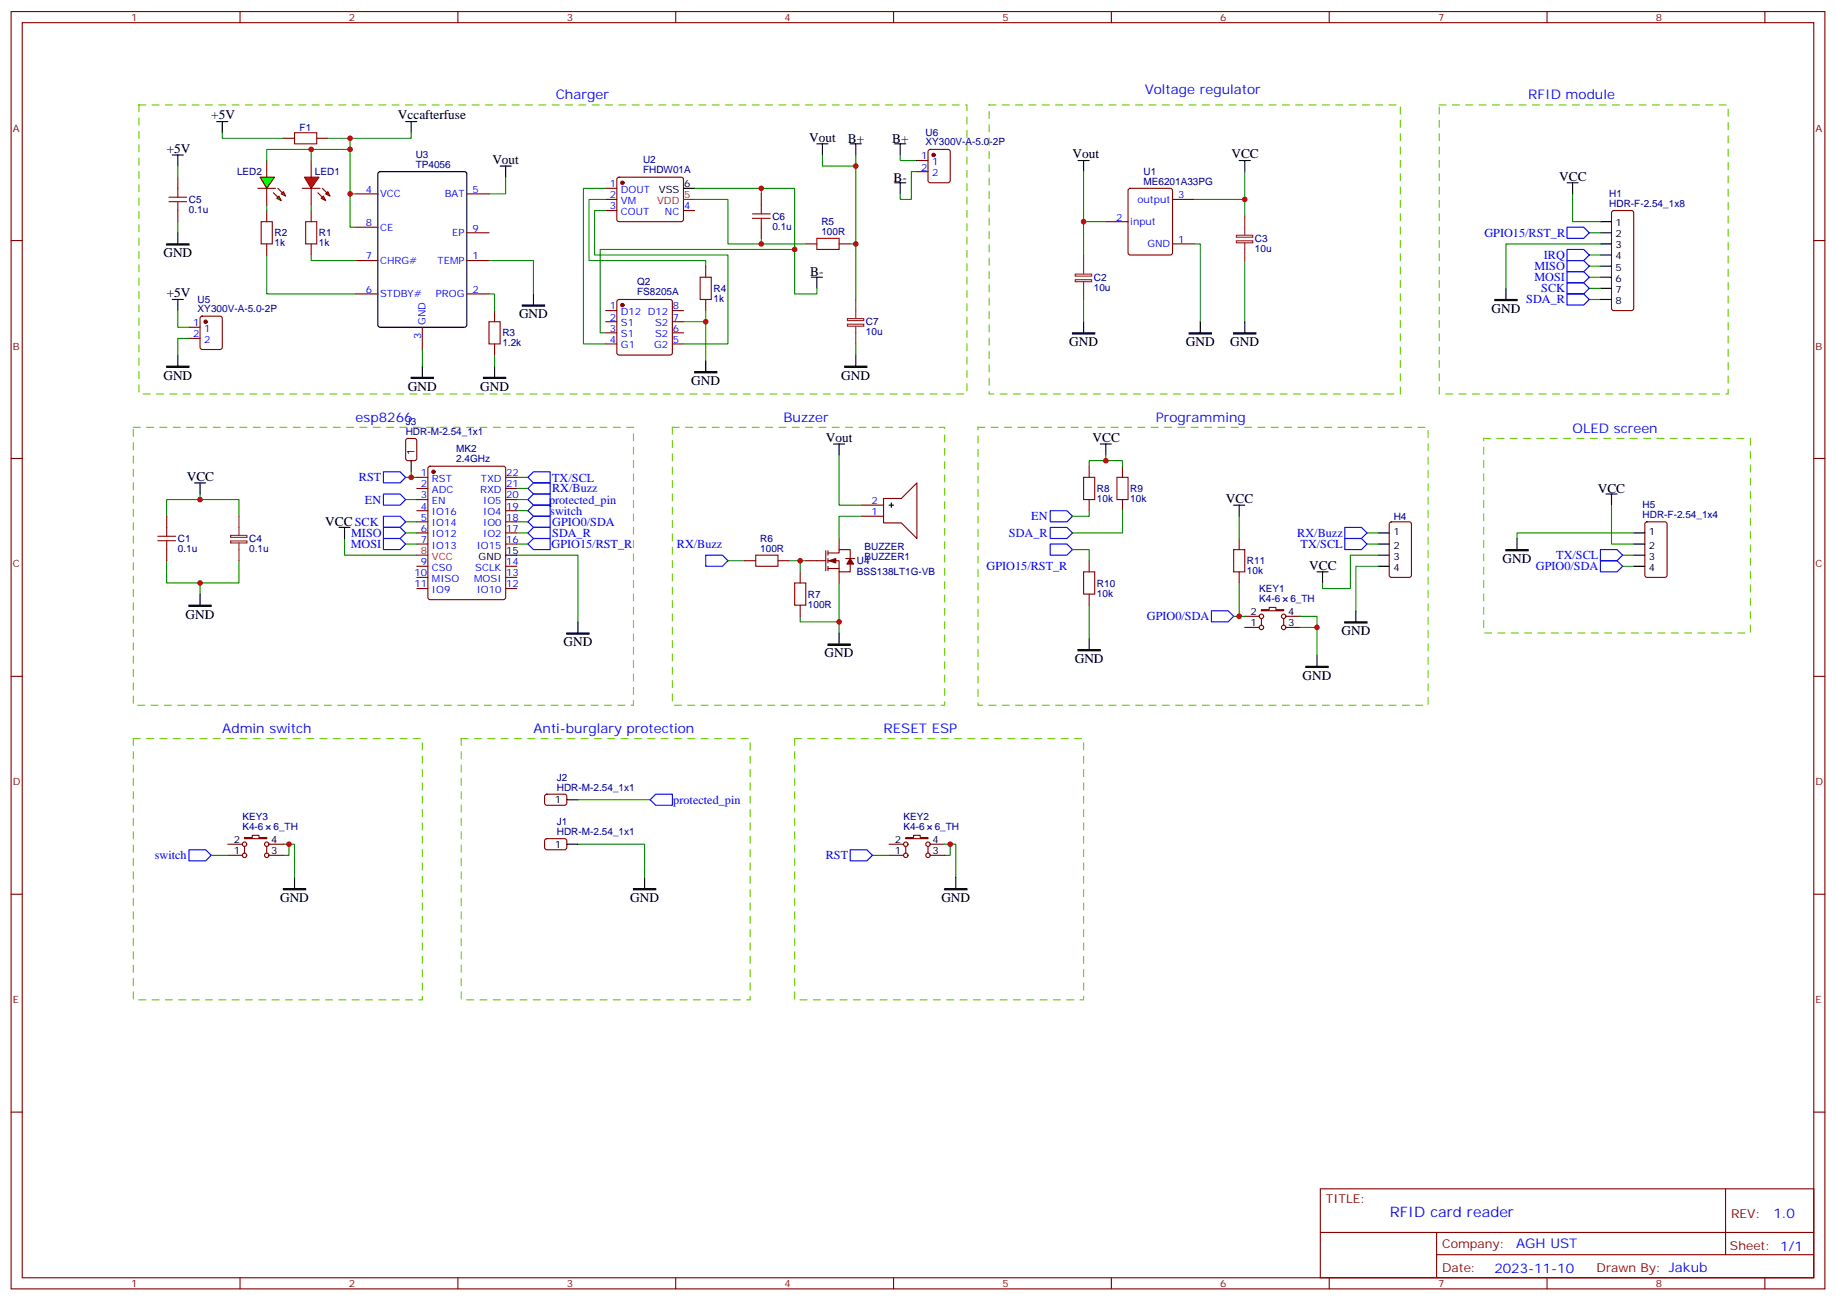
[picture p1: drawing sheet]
<svg xmlns="http://www.w3.org/2000/svg" width="583mm" height="413mm" viewBox="0 0 583 413" stroke-linecap="round" stroke-linejoin="round" font-family="sans-serif">
<g fill="none" stroke="#870000" stroke-width=".35">
<path d="M3.5 3.7h575.8v405.3h-575.8zM7.1 7.2h568.6v398.3h-568.6zM76.2 3.7v3.5M145.3 3.7v3.5M214.5 3.7v3.5M283.6 3.7v3.5M352.8 3.7v3.5M421.9 3.7v3.5M491.1 3.7v3.5M560.2 3.7v3.5M192.3 59.8h3.5M196 56.4l.5-.2 20 .1 .5 .6-.1 13-.6 .4h-20.1l-.4-.7v-12.7z"/>
<path d="M358.3 60l.5-.2h12.7l.6 .4 .1 20-.5 .7h-12.9l-.7-.4v-20zM3.5 76.3h3.6M112.9 61.5h7M112.9 72.1h7M148.2 61.5h7M148.2 73.9h7M192.3 63.3h3.5M192.3 66.8h3.5M217 66.8h3.5M351 70.3h7.1M372.2 77.4h7M372.2 63.3h7"/>
<path d="M511.8 67l.4-.2h5.7l.5 .2 .2 .5v30.4l-.3 .5-.4 .2h-5.7l-.5-.3-.2-.4v-30.4zM575.7 76.3h3.6M112.9 82.7h7M112.9 93.3h7M148.2 82.7h7M148.2 93.3h7M192.3 98.6h3.5M196 95.2l.5-.2h16.2l.5 .2 .2 .5v16.3l-.2 .5-.5 .2h-16.2l-.5-.3-.2-.4v-16.3zM213.4 98.6h3.6M134.1 103.9v7M192.3 102.1h3.5M192.3 105.6h3.5"/>
<path d="M192.3 109.1h3.5M213.4 102.1h3.6M213.4 105.6h3.6M213.4 109.1h3.6M3.5 145.5h3.6M575.7 145.5h3.6M52.9 163.8v3.6M52.9 174.4v3.5M3.5 214.6h3.6M575.7 214.6h3.6M3.5 283.8h3.6M575.7 283.8h3.6"/>
<path d="M3.5 352.9h3.6M575.7 352.9h3.6M419.1 377.3h156.6v28.2h-156.6zM547.7 377.3v20.9M419.1 391.1h156.5M456 398.2h119.6M456 391.1v14.1M76.2 405.5v3.5M145.3 405.5v3.5M214.5 405.5v3.5M283.6 405.5v3.5M352.8 405.5v3.5"/>
<path d="M421.9 405.5v3.5M491.1 405.5v3.5M560.2 405.5v3.5"/>
</g>
<g fill="none" stroke="#008700" stroke-width=".35">
<path d="M344 54.5v15.8M395.1 54.5v8.8M351 70.3h-7v10.6M379.2 77.4h1.8v24.7M379.2 63.3h15.9v5.3M499.2 61.5v8.8h8.8M504.5 73.9h3.5M508 77.4h-30v14.1M344 95v7.1M395.1 82.7v19.4M504.5 95h3.5M504.5 91.5h3.5"/>
<path d="M504.5 88h3.5M504.5 84.5h3.5M504.5 80.9h3.5M63.5 158.5h12.3v5.3M63.5 156.8v1.7h-10.6v5.3M52.9 177.9v7.1h10.6v3.5M75.8 177.9v7.1h-12.3M109.4 170.9v5.3h22.9M164 176.2h19.4v21.1"/>
</g>
<path d="M497.4 79.2h5.3l1.8 1.7-1.8 1.8h-5.3zM497.4 72.1h5.3l1.8 1.8-1.8 1.7h-5.3zM497.4 93.3h5.3l1.8 1.7-1.8 1.8h-5.3zM497.4 89.7h5.3l1.8 1.8-1.8 1.8h-5.3zM497.4 86.2h5.3l1.8 1.8-1.8 1.7h-5.3zM497.4 82.7h5.3l1.8 1.8-1.8 1.7h-5.3z" fill="none" stroke="#00f" stroke-width=".35"/>
<g fill="none" stroke="#000" stroke-width=".35">
<path d="M120.2 54.7l.4-.2h26.9l.6 .4 .1 48.3-.5 .6-27.1 .1-.6-.5-.1-48.2zM217 59.8h3.5M342.2 50.9h3.5M344 50.9v3.6M393.3 50.9h3.6M395.1 50.9v3.6M497.4 58h3.5M499.2 58v3.5M508 70.3h3.5M508 73.9h3.5M508 77.4h3.5M478 91.5v3.5"/>
<path d="M508 80.9h3.5M508 84.5h3.5M508 88h3.5M508 91.5h3.5M508 95h3.5M344 102.1v3.5M381 102.1v3.5M395.1 102.1v3.5M61.7 153.2h3.6M63.5 153.2v3.6M107.6 167.4h3.5M109.4 167.4v3.5"/>
<path d="M63.5 188.5v3.6M183.4 197.3v3.6"/>
</g>
<path d="M474.5 95h7v.4h-7zM340.4 105.6h7.1v.4h-7.1zM377.5 105.6h7v.4h-7zM391.6 105.6h7v.4h-7zM60 192.1h7v.3h-7zM179.9 200.9h7.1v.3h-7.1z" fill="#000" stroke="#000" stroke-width=".35"/>
<path d="M50.1 171.6h5.6M50.1 170.2h5.6M52.9 167.4v2.8M52.9 171.6v2.8" fill="none" stroke="#a10000" stroke-width=".35"/>
<path d="M44.1 33.3h262.8v91.7h-262.8zM314 33.3h130.5v91.7h-130.5zM456.8 33.3h91.8v91.7h-91.8zM42.3 135.6h158.8v88.2h-158.8zM213.4 135.6h86.5v88.2h-86.5z" fill="none" stroke="#6c0" stroke-width=".35" stroke-dasharray="2.1 2.1"/>
<g fill="#870000" stroke="#870000" stroke-width=".35">
<circle cx="197.6" cy="58" r=".53"/>
<circle cx="197.6" cy="96.8" r=".53"/>
</g>
<path d="M217 63.3h3.5" fill="none" stroke="#f00" stroke-width=".35"/>
<g fill="#f00" stroke="#870000" stroke-width=".35">
<path d="M96.7 56.2h4.5l-2.4 3.6z"/>
<path d="M96 59.8h5.6z"/>
</g>
<g fill="#870000" stroke="#870000" stroke-width=".35">
<path d="M102.3 59.8l1.4 1.4z"/>
<path d="M100.9 61.2l1.4 1.4z"/>
</g>
<g fill="#f00" stroke="#870000" stroke-width=".35">
<path d="M104.1 60.8l.7 1.4-1.4-.7z"/>
<path d="M102 62.9l.7-.7 .7 1.4z"/>
</g>
<path d="M98.8 50.9v5.3M98.8 59.8v5.3" fill="none" stroke="#870000" stroke-width=".35"/>
<path d="M82.5 56.2h4.6l-2.4 3.6z" fill="#0f0" stroke="#870000" stroke-width=".35"/>
<path d="M81.8 59.8h5.7z" fill="#f00" stroke="#870000" stroke-width=".35"/>
<g fill="#870000" stroke="#870000" stroke-width=".35">
<path d="M88.2 59.8l1.4 1.4z"/>
<path d="M86.8 61.2l1.4 1.4z"/>
</g>
<g fill="#0f0" stroke="#870000" stroke-width=".35">
<path d="M90 60.8l.7 1.4-1.4-.7z"/>
<path d="M87.8 62.9l.7-.7 .8 1.4z"/>
</g>
<g fill="none" stroke="#870000" stroke-width=".35">
<path d="M56.4 56.2v3.6M84.7 50.9v5.3M84.7 59.8v5.3M90 43.9h3.5M100.5 43.9h3.6M291 50.9h3.6M291 54.5h3.6M294.8 47.6l.5-.2h5.6l.7 .4v9.5l-.4 .6-5.9 .1-.7-.5v-9.4zM56.4 66.8v3.5M84.7 66.8v3.5M84.7 77.4v3.5M98.8 66.8v3.5"/>
<path d="M98.8 77.4v3.5M241.7 61.5v3.6M241.7 72.1v3.5M255.8 77.4h3.5M266.3 77.4h3.6M157 98.6v3.5M224 84.5v3.5M224 95v3.6M60 103.9h3.5M60 107.4h3.5M63.7 100.5l.5-.2h5.6l.7 .5 .1 9.4-.5 .7h-5.9l-.6-.4-.1-9.5zM157 109.1v3.6"/>
<path d="M129 139.3l.5-.2h2.1l.6 .5 .1 5.9-.5 .6-2.3 .1-.7-.5v-5.9zM132.3 151.5h3.5M132.3 155h3.5M132.3 158.5h3.5M136.1 148.2l.4-.2h23.3l.7 .4v41.2l-.4 .6-23.6 .1-.6-.5-.1-41.1zM160.5 151.5h3.5M160.5 155h3.5M160.5 158.5h3.5M280.5 158.2h5.6l4.9-5v17.7l-4.9-5h-5.6zM345.7 148v3.5M345.7 158.5v3.6M356.3 148v3.5"/>
<path d="M356.3 158.5v3.6M132.3 162.1h3.5M132.3 165.6h3.5M132.3 169.1h3.5M132.3 172.6h3.5M132.3 179.7h3.5M160.5 162.1h3.5M160.5 165.6h3.5M160.5 169.1h3.5M160.5 172.6h3.5M160.5 179.7h3.5M236.4 177.9h3.5"/>
<path d="M246.9 177.9h3.6M255.8 177.9h6.3M262.1 174.8v6.3M262.8 175.5h3.5v-1.1h3.6v2.8M262.8 177.9h3.5v3.6h3.6v-2.5M262.8 174.8v1.4M262.8 177.2v1.4M262.8 179.7v1.4M266.3 170.9v3.5M268.5 177.2h2.8M273.4 163.8h7.1M273.4 160.3h7.1"/>
<path d="M345.7 177.9v3.6M393.3 170.9v3.5M441.2 165.8l.5-.2h5.6l.7 .4v16.5l-.4 .7h-5.9l-.7-.4v-16.5zM522.3 165.8l.5-.2h5.7l.6 .4 .1 16.5-.5 .7h-5.9l-.6-.4-.1-16.5zM132.3 183.2h3.5M132.3 186.8h3.5M160.5 183.2h3.5M160.5 186.8h3.5M254 181.5v3.5M254 192.1v3.5M262.8 180.4h3.5M266.3 181.5v3.5"/>
<path d="M345.7 188.5v3.6M393.3 181.5v3.5M395.1 199.1h4.6M395.1 195.6h4.6M400.4 193.5h2.5v-.7h2.1v.7h2.5v.3h-7.1zM400.4 196.3v2.1M407.5 196.3v2.1M408.2 199.1h4.5M408.2 195.6h4.5M173.1 252.2l.5-.2 5.9 .1 .4 .6v2.4l-.7 .5-5.9-.1-.4-.7v-2.1zM72.3 271.4h4.6M72.3 267.9h4.6"/>
<path d="M77.6 265.8h2.5v-.7h2.1v.7h2.5v.3h-7.1zM77.6 268.6v2.1M84.7 268.6v2.1M85.4 271.4h4.6M85.4 267.9h4.6M173.1 266.3l.5-.2 5.9 .1 .4 .6v2.4l-.7 .5-5.9-.1-.4-.6v-2.2zM282.2 271.4h4.6M282.2 267.9h4.6M287.5 265.8h2.5v-.7h2.1v.7h2.5v.3h-7.1zM287.5 268.6v2.1M294.6 268.6v2.1M295.3 271.4h4.6"/>
<path d="M295.3 267.9h4.6"/>
<circle cx="400.4" cy="199.1" r=".71"/>
<circle cx="400.4" cy="195.6" r=".71"/>
<circle cx="407.5" cy="195.6" r=".71"/>
<circle cx="407.5" cy="199.1" r=".71"/>
<circle cx="77.6" cy="267.9" r=".71"/>
<circle cx="77.6" cy="271.4" r=".71"/>
<circle cx="84.7" cy="267.9" r=".71"/>
<circle cx="84.7" cy="271.4" r=".71"/>
<circle cx="287.5" cy="267.9" r=".71"/>
<circle cx="287.5" cy="271.4" r=".71"/>
<circle cx="294.6" cy="267.9" r=".71"/>
<circle cx="294.6" cy="271.4" r=".71"/>
</g>
<g fill="none" stroke="#008700" stroke-width=".35">
<path d="M56.4 52.7v3.5M70.6 42.1v1.8h19.4M98.8 47.4v3.5M104.1 43.9h7v17.6M111.1 47.4h-26.4v3.5M130.5 42.1v1.8h-19.4M160.5 56.2v5.3h-5.3M192.3 59.8h-7.1v49.3h7.1M220.5 59.8h21.2v1.7M241.7 59.8h10.5v19.4h-61.7v26.4h1.8M261.1 49.2v3.5h10.5M271.6 49.2v28.2h-1.7"/>
<path d="M285.8 49.2v1.7h5.2M291 54.5h-1.7v8.8h-3.5v-1.8M56.4 70.3v3.6M84.7 65.1v1.7M98.8 65.1v1.7M112.9 61.5h-1.8v10.6h1.8M192.3 63.3h-5.3v19.4h37v1.8M192.3 66.8h-3.6v14.1h42.4v28.2h-14.1M220.5 63.3h10.6v14.1h10.6v-1.8M241.7 77.4h14.1M252.2 79.2v14.1h7.1v-1.8M271.6 77.4v17.6"/>
<path d="M56.4 98.6v5.3h3.6M84.7 80.9v12.4h28.2M98.8 80.9v1.8h14.1M155.2 93.3h1.8v5.3M155.2 82.7h14.1v10.6M224 98.6v3.5h-7M60 107.4h-3.6v5.3M134.1 110.9v5.3M157 112.7v3.5M224 102.1v12.3M271.6 109.1v3.6M128.8 151.5h3.5"/>
<path d="M128.8 158.5h3.5M130.5 149.7v1.8M164 151.5h3.6M164 155h3.6M164 158.5h3.6M266.3 144.4v15.9h7.1M345.7 148v-1.8h10.6v1.8M351 144.4v1.8M128.8 165.6h3.5M128.8 172.6h3.5M128.8 169.1h3.5M164 165.6h3.6"/>
<path d="M164 172.6h3.6M164 169.1h3.6M164 162.1h3.6M231.1 177.9h5.3M250.5 177.9h5.3M254 177.9v3.6M273.4 163.8h-7.1v7.1M340.4 174.4h5.3v3.5M345.7 162.1v1.7h-5.3M356.3 162.1v7h-15.9M393.3 163.8v7.1M433.9 172.6h3.5"/>
<path d="M433.9 169.1h3.5M437.4 176.2h-8.8v10.6h-8.8v-1.8M437.4 179.7h-7v14.1M511.5 160.3v12.3h7.1M515.1 176.2h3.5M515.1 179.7h3.5M518.6 169.1h-37.1v1.8M254 195.6v1.7h12.3M266.3 185v15.9M345.7 192.1v10.5M391.6 195.6h3.5M393.3 185v10.6"/>
<path d="M412.7 195.6h5.3v12.3M412.7 199.1h5.3M183.4 253.8h23M67 271.4h5.3M90 267.9h3.5v10.6M91.7 267.9v3.5h-1.7M183.4 267.9h21.2v10.6M276.9 271.4h5.3M299.9 267.9h3.5v10.6M301.6 267.9v3.5h-1.7"/>
</g>
<g fill="none" stroke="#a10000" stroke-width=".35">
<path d="M56.4 59.8v2.8M93.5 42.1h7v3.5h-7zM53.6 64h5.7M53.6 62.6h5.7M56.4 64v2.8M82.9 70.3h3.5v7.1h-3.5zM97 70.3h3.5v7.1h-3.5zM238.8 69.3h5.7M238.8 67.9h5.7M241.7 65.1v2.8M241.7 69.3v2.8M259.3 75.6h7v3.6h-7z"/>
<path d="M222.2 88h3.6v7h-3.6zM155.2 102.1h3.5v7h-3.5zM344 151.5h3.5v7h-3.5zM354.5 151.5h3.6v7h-3.6zM239.9 176.2h7v3.5h-7zM391.6 174.4h3.5v7.1h-3.5zM252.2 185h3.6v7.1h-3.6zM344 181.5h3.5v7h-3.5z"/>
</g>
<g fill="none" stroke="#000" stroke-width=".35">
<path d="M68.8 38.6h3.5M70.6 38.6v3.5M128.8 38.6h3.5M130.5 38.6v3.5M54.7 49.2h3.5M56.4 49.2v3.5M158.7 52.7h3.6M160.5 52.7v3.5M259.3 45.6h3.5M261.1 45.6v3.6M269.9 45.6h3.5M271.6 45.6v3.6"/>
<path d="M284 45.6h3.5M284 58h3.5M285.8 45.6v3.6M285.8 58v3.5M56.4 73.9v3.5M54.7 95h3.5M56.4 95v3.6M169.3 93.3v3.5M257.5 88h3.6M259.3 88v3.5M56.4 112.7v3.5M134.1 116.2v3.5"/>
<path d="M157 116.2v3.5M224 114.4v3.6M271.6 112.7v3.5M130.5 146.2v3.5M264.6 140.9h3.5M266.3 140.9v3.5M282.9 159.6v1.4M349.2 140.9h3.6M351 140.9v3.5M509.8 156.8h3.5M511.5 156.8v3.5M160.5 176.2h3.5"/>
<path d="M282.2 160.3h1.4M391.6 160.3h3.5M393.3 160.3v3.5M437.4 169.1h3.6M437.4 172.6h3.6M437.4 176.2h3.6M437.4 179.7h3.6M481.5 170.9v3.5M518.6 169.1h3.5M518.6 172.6h3.5M518.6 176.2h3.5M518.6 179.7h3.5"/>
<path d="M418 181.5h3.6M419.8 181.5v3.5M430.4 193.8v3.5M266.3 200.9v3.5M345.7 202.6v3.6M418 207.9v3.6M179.9 253.8h3.5M93.5 278.5v3.5M179.9 267.9h3.5M204.6 278.5v3.5M303.4 278.5v3.5"/>
</g>
<g fill="#000" stroke="#000" stroke-width=".35">
<path d="M52.9 77.4h7.1v.4h-7.1zM165.8 96.8h7.1v.4h-7.1zM52.9 116.2h7.1v.4h-7.1zM130.5 119.7h7.1v.4h-7.1zM153.5 119.7h7v.4h-7zM220.5 118h7v.3h-7zM268.1 116.2h7.1v.4h-7.1zM478 174.4h7.1v.4h-7.1zM426.9 197.3h7v.4h-7zM262.8 204.4h7.1v.4h-7.1zM342.2 206.2h7v.3h-7zM414.5 211.5h7.1v.3h-7.1z"/>
<path d="M90 282h7v.4h-7zM201.1 282h7v.4h-7zM299.9 282h7v.4h-7z"/>
</g>
<g fill="#870000" stroke="#870000" stroke-width=".35">
<path d="M263.2 177.9l2.1-.7v1.4z"/>
<path d="M269.9 177.2l1 1.8h-2.1z"/>
<circle cx="137.6" cy="149.7" r=".53"/>
<circle cx="65.3" cy="102.1" r=".53"/>
<circle cx="296.3" cy="49.2" r=".53"/>
</g>
<g fill="none" stroke="#00f" stroke-width=".35">
<path d="M121.7 149.7h5.3l1.8 1.8-1.8 1.7h-5.3zM121.7 156.8h5.3l1.8 1.7-1.8 1.8h-5.3zM167.6 151.5l1.7-1.8h5.3v3.5h-5.3zM167.6 155l1.7-1.8h5.3v3.6h-5.3zM169.3 156.8h5.3v3.5h-5.3l-1.7-1.8zM121.7 163.8h5.3l1.8 1.8-1.8 1.8h-5.3zM121.7 167.4h5.3l1.8 1.7-1.8 1.8h-5.3zM121.7 170.9h5.3l1.8 1.7-1.8 1.8h-5.3zM167.6 165.6l1.7-1.8h5.3v3.6h-5.3zM167.6 172.6l1.7-1.7h5.3v3.5h-5.3zM169.3 167.4h5.3v3.5h-5.3l-1.7-1.8zM169.3 160.3h5.3v3.5h-5.3l-1.7-1.7z"/>
<path d="M224 176.2h5.3l1.8 1.7-1.8 1.8h-5.3zM333.4 162.1h5.3l1.7 1.7-1.7 1.8h-5.3zM333.4 172.6h5.3l1.7 1.8-1.7 1.8h-5.3zM333.4 167.4h5.3l1.7 1.7-1.7 1.8h-5.3zM426.9 167.4h5.3l1.7 1.7-1.7 1.8h-5.3zM426.9 170.9h5.3l1.7 1.7-1.7 1.8h-5.3zM508 174.4h5.3l1.8 1.8-1.8 1.7h-5.3zM508 177.9h5.3l1.8 1.8-1.8 1.8h-5.3zM384.5 193.8h5.3l1.8 1.8-1.8 1.7h-5.3zM206.4 253.8l1.7-1.8h5.3v3.6h-5.3zM60 269.7h5.3l1.7 1.7-1.7 1.8h-5.3zM269.9 269.7h5.3l1.7 1.7-1.7 1.8h-5.3z"/>
</g>
<path d="M310.4 135.6h142.9v88.2h-142.9zM471 139.1h84.6v61.8h-84.6zM42.3 234.4h91.8v82.9h-91.8zM146.4 234.4h91.7v82.9h-91.7zM252.2 234.4h91.8v82.9h-91.8z" fill="none" stroke="#6c0" stroke-width=".35" stroke-dasharray="2.1 2.1"/>
<g fill="none" stroke="#8c2424" stroke-width=".35">
<path d="M392.5 74.6h5.2v.7h-5.2zM392.5 76.4h5.2v.6h-5.2zM395.1 68.6v6M395.1 77v5.7M271.6 95v6M341.3 87h5.2v.6h-5.2zM341.3 88.8h5.2v.6h-5.2zM344 80.9v6M344 89.4v5.6M269 101.1h5.2v.6h-5.2zM269 102.9h5.2v.6h-5.2zM271.6 103.5v5.6"/>
<path d="M73.2 169.9h5.2v.6h-5.2zM73.2 171.7h5.2v.6h-5.2zM75.8 163.8v6M75.8 172.3v5.6"/>
</g>
<path d="M132.3 176.2h3.5" fill="none" stroke="#f00" stroke-width=".35"/>
<g fill="#c00">
<circle cx="63.5" cy="185" r=".88"/>
<circle cx="63.5" cy="158.5" r=".88"/>
<circle cx="344" cy="70.3" r=".88"/>
<circle cx="395.1" cy="63.3" r=".88"/>
<circle cx="98.8" cy="47.4" r=".88"/>
<circle cx="224" cy="102.1" r=".88"/>
<circle cx="241.7" cy="59.8" r=".88"/>
<circle cx="241.7" cy="77.4" r=".88"/>
<circle cx="252.2" cy="79.2" r=".88"/>
<circle cx="271.6" cy="52.7" r=".88"/>
<circle cx="271.6" cy="77.4" r=".88"/>
<circle cx="254" cy="177.9" r=".88"/>
<circle cx="266.3" cy="197.3" r=".88"/>
<circle cx="111.1" cy="61.5" r=".88"/>
<circle cx="111.1" cy="47.4" r=".88"/>
<circle cx="111.1" cy="43.9" r=".88"/>
<circle cx="91.7" cy="267.9" r=".88"/>
<circle cx="301.6" cy="267.9" r=".88"/>
<circle cx="418" cy="199.1" r=".88"/>
<circle cx="351" cy="146.2" r=".88"/>
<circle cx="393.3" cy="195.6" r=".88"/>
<circle cx="130.5" cy="151.5" r=".88"/>
</g>
<text font-size="4.6" fill="#00f" x="441.2" y="386.3">RFID card reader</text>
<g font-size="4.2" fill="#00f">
<text x="363.4" y="29.8">Voltage regulator</text>
<text x="176.4" y="31.5">Charger</text>
<text x="485.1" y="31.5">RFID module</text>
<text x="112.9" y="133.8">esp8266</text>
<text x="248.7" y="133.8">Buzzer</text>
<text x="366.9" y="133.8">Programming</text>
<text x="499.2" y="137.4">OLED screen</text>
<text x="70.6" y="232.6">Admin switch</text>
<text x="169.3" y="232.6">Anti-burglary protection</text>
<text x="280.5" y="232.6">RESET ESP</text>
<text x="562.9" y="386.5">1.0</text>
<text x="481.3" y="396.1">AGH UST</text>
<text x="474.4" y="403.9">2023-11-10</text>
</g>
<g font-size="4.2">
<text x="67" y="37.9">+5V</text>
<text x="126.3" y="37.9">Vccafterfuse</text>
<text x="256.8" y="44.9">Vout</text>
<text x="269.1" y="45.3">B+</text>
<text x="283.2" y="45.3">B+</text>
<text x="52.9" y="48.5">+5V</text>
<text x="156.3" y="52">Vout</text>
<text x="340.4" y="50.2">Vout</text>
<text x="390.9" y="50.2">VCC</text>
<text x="283.6" y="57.7">B-</text>
<text x="494.9" y="57.3">VCC</text>
<text x="51.9" y="81.6">GND</text>
<text x="257.2" y="87.6">B-</text>
<text x="52.9" y="94.3">+5V</text>
<text x="164.7" y="101">GND</text>
<text x="473.4" y="99.3">GND</text>
<text x="339.4" y="109.9">GND</text>
<text x="376.4" y="109.9">GND</text>
<text x="390.5" y="109.9">GND</text>
<text x="51.9" y="120.4">GND</text>
<text x="129.5" y="124">GND</text>
<text x="152.4" y="124">GND</text>
<text x="219.4" y="122.2">GND</text>
<text x="267.1" y="120.4">GND</text>
<text x="262.1" y="140.2">Vout</text>
<text x="346.8" y="140.2">VCC</text>
<text x="59.3" y="152.5">VCC</text>
<text x="389.1" y="159.6">VCC</text>
<text x="507.2" y="156.4">VCC</text>
<text x="103.2" y="167">VCC SCK</text>
<text x="477" y="178.6">GND</text>
<text x="415.6" y="180.8">VCC</text>
<text x="58.9" y="196.3">GND</text>
<text x="425.8" y="201.6">GND</text>
<text x="178.9" y="205.1">GND</text>
<text x="261.8" y="208.6">GND</text>
<text x="341.1" y="210.4">GND</text>
<text x="413.5" y="215.7">GND</text>
<text x="88.9" y="286.2">GND</text>
<text x="200" y="286.2">GND</text>
<text x="298.8" y="286.2">GND</text>
</g>
<g font-size="3.9" fill="#00f">
<text x="471.2" y="75.1">GPIO15/RST_R</text>
<text x="490.1" y="82.2">IRQ</text>
<text x="487" y="89.2">MOSI</text>
<text x="487" y="85.7">MISO</text>
<text x="489.2" y="92.8">SCK</text>
<text x="484.5" y="96.2">SDA_R</text>
<text x="113.9" y="152.7">RST</text>
<text x="175.3" y="152.8">TX/SCL</text>
<text x="115.8" y="159.8">EN</text>
<text x="174.3" y="159.8">protected_pin</text>
<text x="175.3" y="156.2">RX/Buzz</text>
<text x="174.7" y="163.3">switch</text>
<text x="175.3" y="167">GPIO0/SDA</text>
<text x="327.4" y="165">EN</text>
<text x="111.3" y="173.9">MOSI</text>
<text x="111.4" y="170.4">MISO</text>
<text x="175.1" y="174">GPIO15/RST_R</text>
<text x="175.3" y="170.4">SDA_R</text>
<text x="214.9" y="173.9">RX/Buzz</text>
<text x="320.3" y="170.4">SDA_R</text>
<text x="411.8" y="170.4">RX/Buzz</text>
<text x="412.8" y="173.9">TX/SCL</text>
<text x="494" y="177.4">TX/SCL</text>
<text x="313.2" y="180.9">GPIO15/RST_R</text>
<text x="487.5" y="180.9">GPIO0/SDA</text>
<text x="364.1" y="196.8">GPIO0/SDA</text>
<text x="213.7" y="255">protected_pin</text>
<text x="49.1" y="272.6">switch</text>
<text x="262.1" y="272.7">RST</text>
</g>
<g font-size="3.9" fill="#800">
<text x="420.9" y="381.8">TITLE:</text>
<text x="549.5" y="386.5">REV:</text>
<text x="457.8" y="396">Company:</text>
<text x="549.1" y="396.7">Sheet: 1/1</text>
<text x="457.8" y="403.7">Date:</text>
<text x="506.8" y="403.8">Drawn By: Jakub</text>
</g>
<g font-size="3.2" fill="#800">
<text x="41.6" y="6.7">1</text>
<text x="110.8" y="6.7">2</text>
<text x="179.9" y="6.7">3</text>
<text x="249.1" y="6.7">4</text>
<text x="318.2" y="6.7">5</text>
<text x="387.3" y="6.7">6</text>
<text x="456.5" y="6.7">7</text>
<text x="525.6" y="6.7">8</text>
<text x="4.1" y="41.8">A</text>
<text x="576.3" y="41.8">A</text>
<text x="4.1" y="110.9">B</text>
<text x="576.3" y="110.9">B</text>
<text x="4.1" y="180.1">C</text>
<text x="576.3" y="180.1">C</text>
<text x="4.1" y="249.2">D</text>
<text x="576.3" y="249.2">D</text>
<text x="4.1" y="318.3">E</text>
<text x="576.3" y="318.3">E</text>
<text x="41.6" y="408.5">1</text>
<text x="110.8" y="408.5">2</text>
<text x="179.9" y="408.5">3</text>
<text x="249.1" y="408.5">4</text>
<text x="318.2" y="408.5">5</text>
<text x="387.3" y="408.5">6</text>
<text x="456.5" y="408.5">7</text>
<text x="525.6" y="408.5">8</text>
</g>
<g font-size="3.2" fill="#000080">
<text x="95.1" y="41.5">F1</text>
<text x="293.8" y="46.2">XY300V-A-5.0-2P</text>
<text x="293.8" y="43.1">U6</text>
<text x="131.9" y="53.4">TP4056</text>
<text x="131.9" y="50.3">U3</text>
<text x="204.1" y="51.6">U2</text>
<text x="75.3" y="55.6">LED2</text>
<text x="100" y="55.6">LED1</text>
<text x="204.1" y="54.9">FHDW01A</text>
<text x="363" y="58.7">ME6201A33PG</text>
<text x="363" y="55.6">U1</text>
<text x="60" y="64.4">C5</text>
<text x="510.8" y="65.8">HDR-F-2.54_1x8</text>
<text x="510.8" y="62.6">H1</text>
<text x="60" y="67.6">0.1u</text>
<text x="245.2" y="69.7">C6</text>
<text x="260.7" y="71.5">R5</text>
<text x="87.1" y="75">R2</text>
<text x="101.2" y="75">R1</text>
<text x="245.2" y="72.9">0.1u</text>
<text x="260.7" y="74.6">100R</text>
<text x="398.4" y="76.8">C3</text>
<text x="87.1" y="78.2">1k</text>
<text x="101.2" y="78.2">1k</text>
<text x="398.4" y="80">10u</text>
<text x="347.2" y="89.1">C2</text>
<text x="202.3" y="93.7">FS8205A</text>
<text x="202.3" y="90.4">Q2</text>
<text x="226.5" y="95.8">1k</text>
<text x="226.5" y="92.7">R4</text>
<text x="347.2" y="92.3">10u</text>
<text x="62.7" y="99.1">XY300V-A-5.0-2P</text>
<text x="62.7" y="96.1">U5</text>
<text x="159.5" y="106.8">R3</text>
<text x="274.9" y="106.4">10u</text>
<text x="274.9" y="103.2">C7</text>
<text x="159.5" y="109.9">1.2k</text>
<text x="128.8" y="134.8">J3</text>
<text x="128.8" y="138.1">HDR-M-2.54_1x1</text>
<text x="144.8" y="143.5">MK2</text>
<text x="144.8" y="146.7">2.4GHz</text>
<text x="348.2" y="159.4">10k</text>
<text x="348.2" y="156.2">R8</text>
<text x="358.8" y="159.4">10k</text>
<text x="358.8" y="156.2">R9</text>
<text x="521.4" y="161.4">H5</text>
<text x="442.4" y="165">H4</text>
<text x="521.4" y="164.5">HDR-F-2.54_1x4</text>
<text x="56.4" y="172">C1</text>
<text x="79.1" y="172">C4</text>
<text x="241.3" y="171.9">R6</text>
<text x="56.4" y="175.2">0.1u</text>
<text x="79.1" y="175.2">0.1u</text>
<text x="241.3" y="175.1">100R</text>
<text x="272" y="179">U4</text>
<text x="274.5" y="174.4">BUZZER</text>
<text x="274.5" y="177.6">BUZZER1</text>
<text x="395.8" y="179.1">R11</text>
<text x="272" y="182.3">BSS138LT1G-VB</text>
<text x="395.8" y="182.3">10k</text>
<text x="256.5" y="189.7">R7</text>
<text x="348.2" y="189.4">10k</text>
<text x="348.2" y="186.2">R10</text>
<text x="399.7" y="191">K4-6</text>
<text x="399.7" y="187.8">KEY1</text>
<text x="409.6" y="191">6_TH</text>
<text x="256.5" y="192.9">100R</text>
<text x="176.8" y="251">HDR-M-2.54_1x1</text>
<text x="176.8" y="247.8">J2</text>
<text x="76.9" y="263.3">K4-6</text>
<text x="76.9" y="260.1">KEY3</text>
<text x="86.8" y="263.3">6_TH</text>
<text x="176.8" y="261.9">J1</text>
<text x="286.8" y="263.3">K4-6</text>
<text x="286.8" y="260.1">KEY2</text>
<text x="296.7" y="263.3">6_TH</text>
<text x="176.8" y="265.1">HDR-M-2.54_1x1</text>
</g>
<g font-size="3.2" fill="#00f">
<text x="292.4" y="50.6">1</text>
<text x="295.9" y="52.4">1</text>
<text x="193.6" y="59.4">1</text>
<text x="292.4" y="54.1">2</text>
<text x="295.9" y="55.9">2</text>
<text x="116.2" y="61.2">4</text>
<text x="120.6" y="62.6">VCC</text>
<text x="141.2" y="62.6">BAT</text>
<text x="149.9" y="61.2">5</text>
<text x="193.6" y="62.9">2</text>
<text x="197.1" y="61.2">DOUT</text>
<text x="197.1" y="64.7">VM</text>
<text x="361.1" y="64.3">output</text>
<text x="373.9" y="62.9">3</text>
<text x="116.2" y="71.8">8</text>
<text x="193.6" y="66.5">3</text>
<text x="197.1" y="68.2">COUT</text>
<text x="211.1" y="68.2">NC</text>
<text x="217.1" y="66.5">4</text>
<text x="354.3" y="70">2</text>
<text x="358.8" y="71.4">input</text>
<text x="120.6" y="73.2">CE</text>
<text x="143.5" y="74.9">EP</text>
<text x="149.9" y="73.5">9</text>
<text x="373.9" y="77">1</text>
<text x="116.2" y="82.3">7</text>
<text x="120.6" y="83.7">CHRG#</text>
<text x="138.9" y="83.7">TEMP</text>
<text x="149.9" y="82.3">1</text>
<text x="364.2" y="78.5">GND</text>
<text x="116.2" y="92.9">6</text>
<text x="120.6" y="94.3">STDBY#</text>
<text x="138.4" y="94.3">PROG</text>
<text x="149.9" y="92.9">2</text>
<text x="193.6" y="98.2">1</text>
<text x="193.6" y="101.7">2</text>
<text x="197.1" y="100">D12 D12</text>
<text x="213.6" y="101.7">7</text>
<text x="213.6" y="98.2">8</text>
<text x="61.3" y="103.5">1</text>
<text x="61.3" y="107">2</text>
<text x="64.8" y="105.3">1</text>
<text x="133.7" y="107.6" transform="rotate(-90 133.7 107.6)">3</text>
<text x="135.1" y="103.2" transform="rotate(-90 135.1 103.2)">GND</text>
<text x="193.6" y="105.3">3</text>
<text x="197.1" y="103.5">S1</text>
<text x="197.1" y="107">S1</text>
<text x="207.9" y="107">S2</text>
<text x="207.9" y="103.5">S2</text>
<text x="213.6" y="105.3">6</text>
<text x="64.8" y="108.8">2</text>
<text x="193.6" y="108.8">4</text>
<text x="197.1" y="110.6">G1</text>
<text x="207.6" y="110.6">G2</text>
<text x="213.6" y="108.8">5</text>
<text x="133.6" y="151.1">1</text>
<text x="133.6" y="154.7">2</text>
<text x="137.1" y="152.9">RST</text>
<text x="152.6" y="152.9">TXD</text>
<text x="160.7" y="154.7">21</text>
<text x="160.7" y="151.1">22</text>
<text x="133.6" y="158.2">3</text>
<text x="133.6" y="161.7">4</text>
<text x="137.1" y="156.4">ADC</text>
<text x="137.1" y="159.9">EN</text>
<text x="152.4" y="156.4">RXD</text>
<text x="153.4" y="159.9">IO5</text>
<text x="160.7" y="161.7">19</text>
<text x="160.7" y="158.2">20</text>
<text x="276.7" y="159.9">2</text>
<text x="133.6" y="165.2">5</text>
<text x="137.1" y="163.5">IO16</text>
<text x="137.1" y="167">IO14</text>
<text x="153.4" y="167">IO0</text>
<text x="153.4" y="163.5">IO4</text>
<text x="160.7" y="165.2">18</text>
<text x="276.7" y="163.5">1</text>
<text x="133.6" y="168.8">6</text>
<text x="133.6" y="172.3">7</text>
<text x="137.1" y="170.5">IO12</text>
<text x="153.4" y="170.5">IO2</text>
<text x="160.7" y="172.3">16</text>
<text x="160.7" y="168.8">17</text>
<text x="133.6" y="179.4">9</text>
<text x="137.1" y="174.1">IO13</text>
<text x="151.3" y="174.1">IO15</text>
<text x="160.7" y="179.4">14</text>
<text x="131.6" y="182.9">10</text>
<text x="137.1" y="181.1">CS0</text>
<text x="137.1" y="184.6">MISO</text>
<text x="150.5" y="184.6">MOSI</text>
<text x="150.9" y="181.1">SCLK</text>
<text x="160.7" y="182.9">13</text>
<text x="131.6" y="186.4">11</text>
<text x="137.1" y="188.2">IO9</text>
<text x="151.3" y="188.2">IO10</text>
<text x="160.7" y="186.4">12</text>
</g>
<g font-size="3.2">
<text x="217.1" y="59.4">6</text>
<text x="209.1" y="61.2">VSS</text>
<text x="512.8" y="71.8">1</text>
<text x="512.8" y="75.3">2</text>
<text x="512.8" y="78.8">3</text>
<text x="512.8" y="82.3">4</text>
<text x="512.8" y="85.9">5</text>
<text x="512.8" y="89.4">6</text>
<text x="512.8" y="92.9">7</text>
<text x="512.8" y="96.4">8</text>
<text x="131.6" y="144.4" transform="rotate(-90 131.6 144.4)">1</text>
<text x="442.3" y="169.8">1</text>
<text x="523.4" y="169.8">1</text>
<text x="151.9" y="177.6">GND</text>
<text x="160.7" y="175.8">15</text>
<text x="442.3" y="174.1">2</text>
<text x="442.3" y="177.6">3</text>
<text x="523.4" y="174.1">2</text>
<text x="523.4" y="177.6">3</text>
<text x="442.3" y="181.1">4</text>
<text x="523.4" y="181.1">4</text>
<text x="397" y="195.2">2</text>
<text x="408.9" y="195.2">4</text>
<text x="397" y="198.8">1</text>
<text x="408.9" y="198.8">3</text>
<text x="176.1" y="254.8">1</text>
<text x="74.2" y="267.5">2</text>
<text x="86.1" y="267.5">4</text>
<text x="176.1" y="269">1</text>
<text x="284.1" y="267.5">2</text>
<text x="296" y="267.5">4</text>
<text x="74.2" y="271.1">1</text>
<text x="86.1" y="271.1">3</text>
<text x="284.1" y="271.1">1</text>
<text x="296" y="271.1">3</text>
</g>
<g font-size="3.2" fill="#f00">
<text x="208.6" y="64.7">VDD</text>
<text x="217.1" y="62.9">5</text>
<text x="133.6" y="175.8">8</text>
<text x="137.1" y="177.6">VCC</text>
</g>
</svg>
